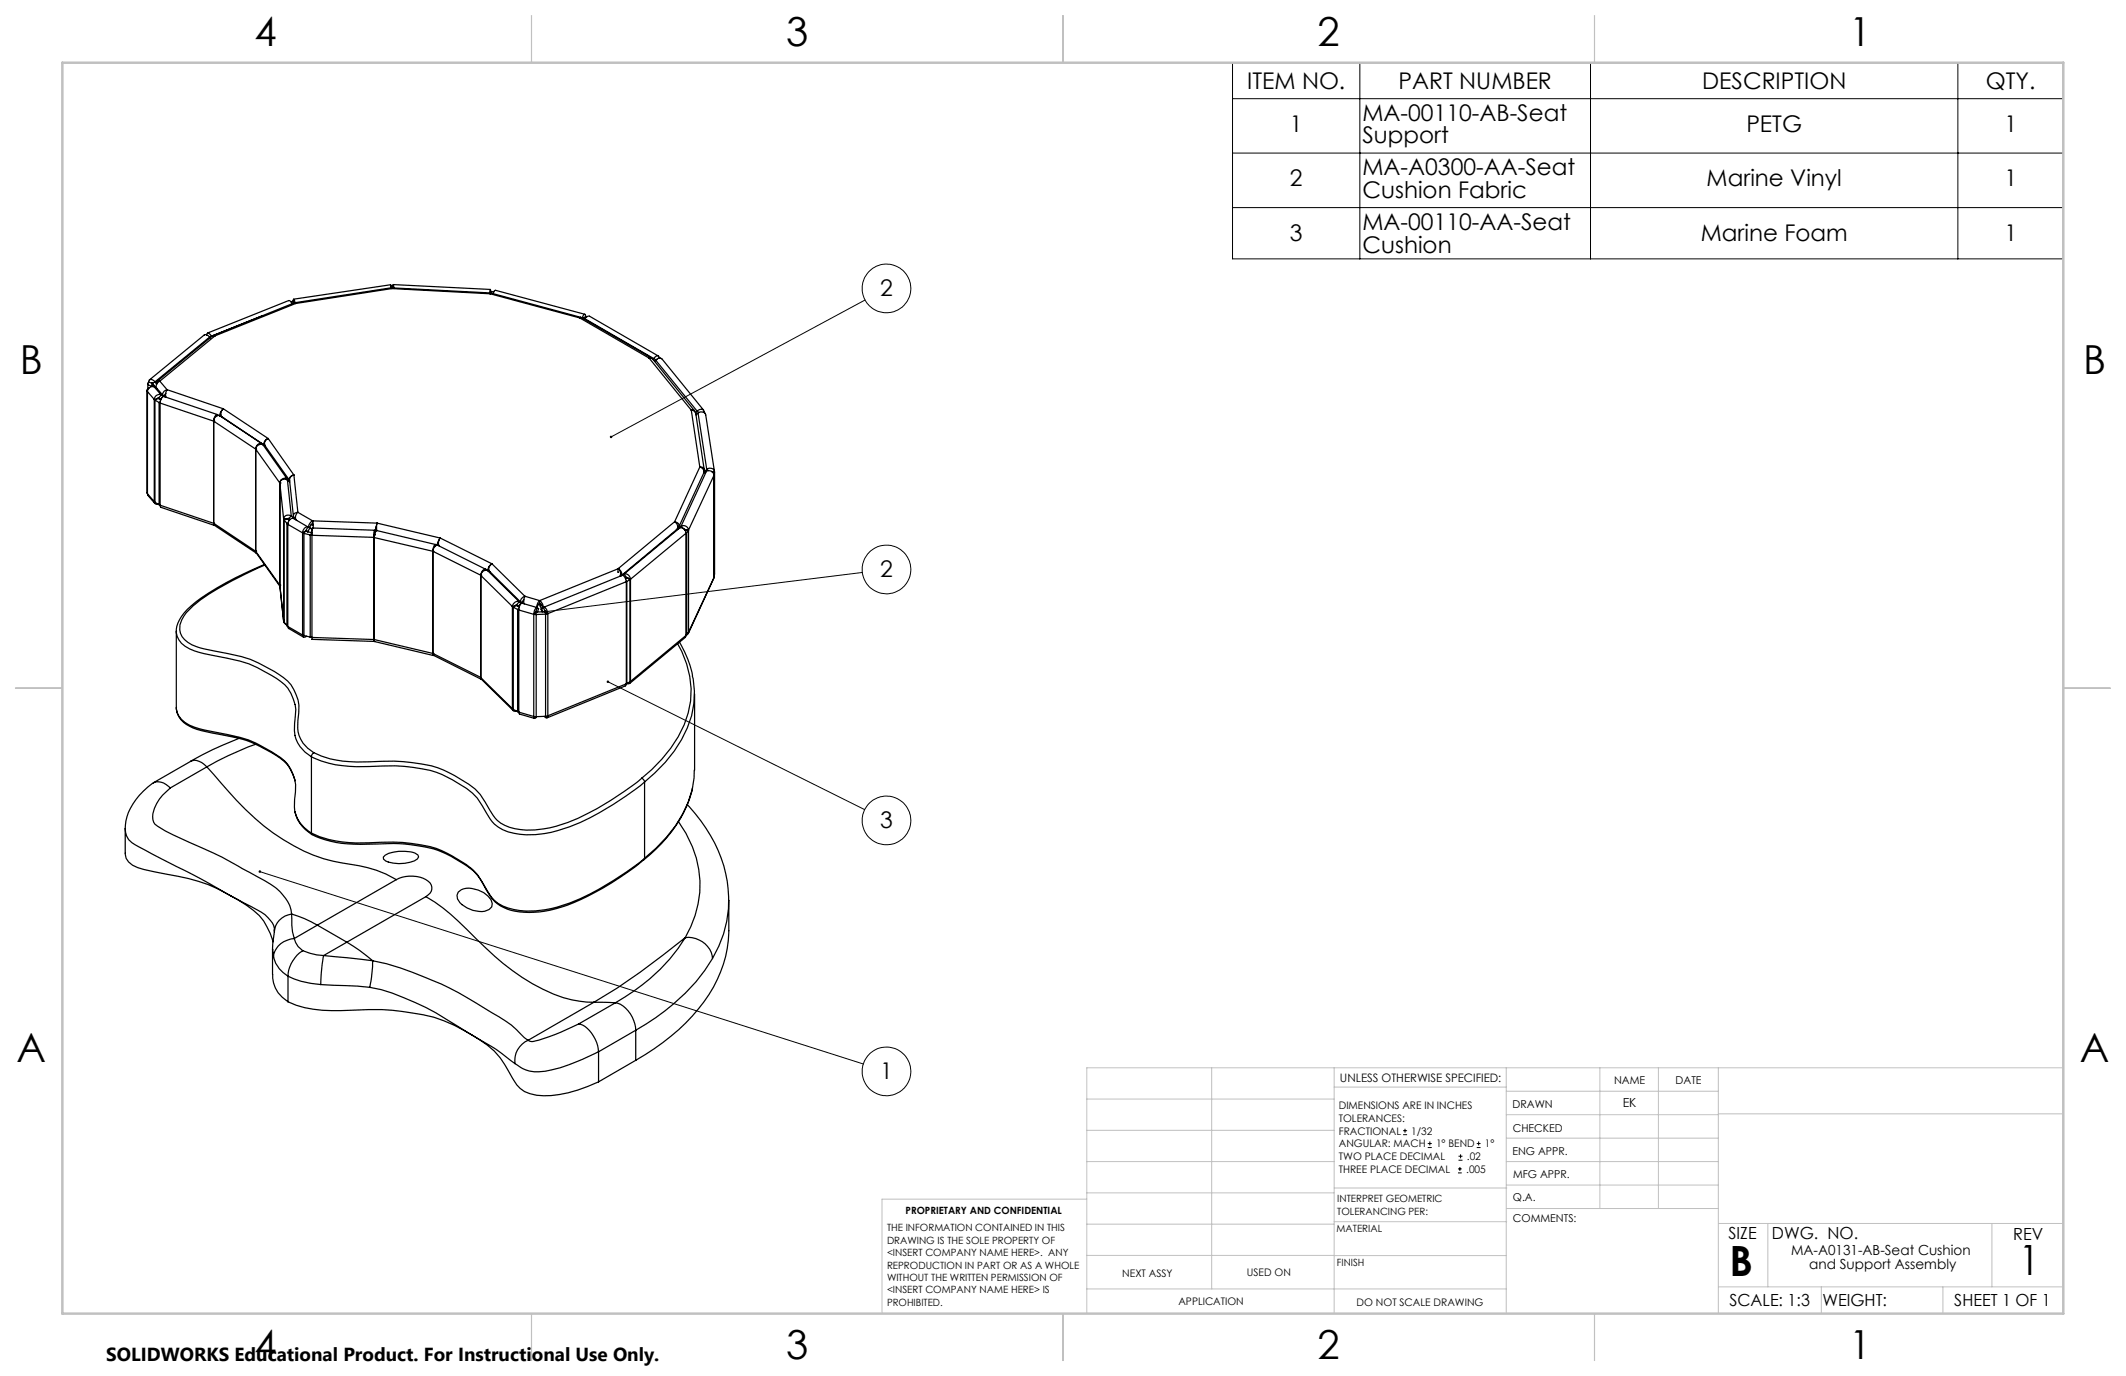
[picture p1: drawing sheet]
<svg xmlns="http://www.w3.org/2000/svg" width="432mm" height="279mm" viewBox="0 0 432 279" stroke-linecap="round" stroke-linejoin="round" font-family="sans-serif">
<g fill="none" stroke="#000" stroke-width=".25">
<path d="M79.4 58l.2 .6M79.4 58.6l-.1-.8-19.6 2.9M79.4 58.2h.3M79.6 58.6l-.3-.1-19.3 3M79.6 58.6l-19.6 3M79.6 58.6l20 1.1M79.7 58.5l-.1 .1M79.7 58.5l19.8 1 .1 .2M79.7 58.2l.2-.4 .1 .7M79.7 58.2v.3M79.9 57.8l19.7 1M99.6 59.7l.3-.2 18 4.9"/>
<path d="M99.6 59.7l18.2 4.9M99.6 59.2v-.4l-.1 .7M99.6 59.2h.2M99.6 59.2v.4M99.8 59.2l.5 .1M99.8 59.2l-.2 .5M100.2 59.6l.2-.6 .2-.1 18.2 4.9M29.8 79.3v20.8l.2 .2M30 79.5l1.3 1.6M30 79.5v20.8M30 77.9v1.1M30.2 77.6l-.2 .2 .1 .3 .7 .3"/>
<path d="M30.2 77.6l.7 .2M30.2 78.8l-.3 .3 .1 .4M30.8 78.4l.1 .1M30.9 77.8h.1M30.9 77.8v.1M30.9 78.4v.1M30.9 77.9l.5 .5M30.9 77.9l-.1 .5M31 77.8l.6 .9M31.3 78.6a1.05 1.05 0 0 0-1.3 .9M31.3 78.6l1.4 1.6M31.3 78.6l.6 .3"/>
<path d="M31.5 77.5l-.6-.4a.47 .47 0 0 0-.5 0 .47 .47 0 0 0-.2 .5M31.5 77.5l.3 .5M31.5 77.5l-.5 .3M31.9 78.9l1.2 1.4M32.5 77.4l-.5 .4a.81 .81 0 0 0-.1 1.1M32.5 77.4h-.6v.5M32.5 77.4l1.4 1.7M33.7 79.9l-.5 .5M33.9 79.1l-.2 .8v.8M33.9 79.1l-.5 .3a.65 .65 0 0 0-.2 1M33.9 79.1l11.5 3.9M41.9 68.1l.2-.4a.62 .62 0 0 1 .8 .6"/>
<path d="M42.6 68.4l-.2-.2a.7 .7 0 0 0-.9-.2l-11.2 9.2M42.6 68.4l-11.1 9.1M42.9 68.3l-.3 .2 .1 .1-.1-.2M42.9 68.3h.1M43.3 68.2l.1-.1 .3 .1M43.7 68.2l-.7 .1-11.1 9.1M43.7 68.2l-11.2 9.2M59.3 61.7l-.4-.6-.3-.1-16.4 6.6M59.4 61.2l-.3 .1M59.4 61.2l.3 .3M59.5 61.2l.1-.5 .3 .8M59.5 61.2h-.1"/>
<path d="M59.5 61.2l.2 .3M59.9 61.5v.1M60 61.6v-.1v.1M60 61.6l-.3-.1-16.8 6.8M60 61.6l-16.3 6.6M117.8 64.6h.5M117.8 64.6l14 8.1M117.9 64.4l.4 .1M118 64.5l-.1-.1-.1 .2M118.3 64.6l13.9 8M118.3 64.5l.2 .2M118.5 64.7h.1"/>
<path d="M118.6 64.7h-.1M118.6 64.7h.1M118.6 64.7l.2 .1M118.8 64.7l.5-.5h.4l14 8.1M118.8 64.7v.1M118.8 64.7l14 8.1M118.9 64.2v-.3l-.2-.1-.4 .7M118.9 64.2l.2 .1M118.9 64.2l-.3 .5M119.1 64.3l-.5 .4M119.1 64.3h.1M131.8 72.7l.6 .1 .2 .2 8.4 10.4"/>
<path d="M131.8 72.7l.4-.1 .1 .1M131.8 72.7l8.6 10.6M132.8 72.8l-.1 .2M132.8 72.8l.4 .3M133.2 73.1l.1-.1a.77 .77 0 0 1 1.2-.1l8.4 10.4M133.2 73.1l-.2 .3M133.2 73.1l8.4 10.4M133.2 73.1h.1M133.2 73h.1M133.3 73l-.1 .1M133.9 72.7a.42 .42 0 0 0-.3-.5 .42 .42 0 0 0-.5 .2l-.3 .4M133.9 72.7h.1"/>
<path d="M31.3 81.1l.2 .1M31.3 81.1v20.7M31.5 81.2l.8 .5M31.5 81.2v20.8M32.1 80.9h.1M32.1 80.9l-.8 .2M32.1 80.9l-.6 .3M32.1 80.9l.5 .3M32.2 80.8l-.1 .1M32.2 80.8l.4 .3M32.3 81.7l.2 .1M32.3 81.7v20.8"/>
<path d="M32.5 81.8a1.29 1.29 0 0 1 .8-1.3l10.8 3.7M32.5 81.8l10.9 3.7M32.5 81.8v20.8M32.5 81l.2 .2M32.5 81.6l-.2 .1M32.6 81.1h.1M32.7 80.2a1.02 1.02 0 0 0-1.4 .9M32.7 80.2l-.5 .6M32.7 80.2l.4 .2M33.1 80.4l-.5 .7M33.1 80.4l.2 .1M33.2 80.4l.4 .2"/>
<path d="M43.4 85.5h.1M43.4 85.5l8.5 5.7M43.4 85.5v20.8M44.2 84.2a1.15 1.15 0 0 0-.8 1.3M44.2 84.2l.2 .1M44.2 84.2l-.1 .2M44.6 84.4a1.13 1.13 0 0 0-1.2 1.1M44.6 84.4l8.5 5.7M44.6 84.4l.9 .5M44.8 84.1l-.1 .4M45.1 84.7l8.7 5.8M45.4 83l-.4 .4a1.01 1.01 0 0 0 .2 1.3"/>
<path d="M45.4 83l-.6 .7-.1 .8M45.4 83l9.1 6M51.9 91.2h.1M51.9 91.2l4.9 6.9M51.9 91.2v20.7M52 91.2h-.1M53.1 90.1a1.08 1.08 0 0 0-1.2 1.1M53.1 90.1l.5 .2M53.1 90.1l-.1 .1M53.4 90.3a1.08 1.08 0 0 0-1.5 .9M53.4 90.3l4.9 6.9M53.4 90.3l.5 .4"/>
<path d="M54.5 89a1.04 1.04 0 0 0-.7 1.5l5 7M54.5 89l-.8 .6-.1 .5v.2h.2M54.5 89l5.2 7.4M56.8 98.1h.1M56.8 98.1l.8 7.3M56.8 98.1v20.9M58.3 97.2a1.07 1.07 0 0 0-1.5 .9M58.3 97.2l.5 .3M58.3 97.2l-.2 .2M58.4 97.5a.96 .96 0 0 0-1.6 .6M58.4 97.5l.8 7.3M58.4 97.5l.4 .4"/>
<path d="M59.7 96.4a1.04 1.04 0 0 0-.9 1.1l.8 7.2M59.7 96.4l-.6 .3a.64 .64 0 0 0-.3 .8M59.7 96.4l.8 7.6M140.4 83.3a.92 .92 0 0 1 .9 .7l1.7 11.3M140.4 83.3a.49 .49 0 0 1 .7 .3M140.4 83.3l1.7 11.5M141.6 83.5a.75 .75 0 0 1 .8-.4 .75 .75 0 0 1 .6 .6M141.6 83.5l-.3 .4M141.6 83.5l.4 .2M141.8 83.9a.95 .95 0 0 1 1.5 .3l1.8 11.5M141.8 83.9l-.4 .3M141.8 83.9l1.7 11.4"/>
<path d="M142.1 94.8a.93 .93 0 0 1 .8 1.3M142.1 94.8a.63 .63 0 0 1 .7 .1 .63 .63 0 0 1 .2 .7M142.1 94.8l-5.1 11.1M143 83.7h.1M143 83.7h-.1M143.1 83.7l.1 .2M143.5 95.7a1.03 1.03 0 0 1 1.5 .8M143.5 95.7l-.6 .4-5 10.8M143.5 95.7l-5.2 11.2M143.5 95.3a.92 .92 0 0 1 1.6 .5M143.5 95.3l-.5 .5M143.5 95.3l.4 .3"/>
<path d="M144.6 95.8h.5M144.7 95.8h.4M145 96.4h.1M145 96.4v.1M145 96.5l-5.2 11.1M145 96.4v20.8M145.1 95.8h.1M145.1 95.8l-.1 .6M145.1 95.8v20.8M30 100.3l.1 .3 1.3 1.6M30 100.3l1.3 1.5M31.3 101.8l.2 .2"/>
<path d="M31.3 101.8l.1 .3a.57 .57 0 0 0 .7 .3M31.5 102l.8 .5M32.3 102.5l.2 .1M32.5 102.6l.2 .4 10.8 3.7M32.5 102.6l10.9 3.7M43.4 106.3h.1M43.4 106.3l.2 .4M43.4 106.3l8.5 5.6M43.6 106.7l8.5 5.6-.2-.4M51.9 111.9h.1M51.9 111.9l4.9 7.1M51.9 111.9l4.9 6.9"/>
<path d="M53.7 114.6a60.4 60.4 0 0 0-14.9 8.4 7.2 7.2 0 0 0-3 5.2M53.8 114.8l-1.5 .6a57.2 57.2 0 0 0-13.1 7.6 7.5 7.5 0 0 0-2.7 3.9 3.7 3.7 0 0 0 2.4 4 16.5 16.5 0 0 0 4.6 1.3 29.5 29.5 0 0 1 12.2 4.1 8.8 8.8 0 0 1 4.8 5.8l.2 1.1v1.5a8.2 8.2 0 0 0 .4 5.4l.5 .8 .9 1 1.2 .9M56.8 118.8h.1M56.8 118.8l.8 7.4M57.6 105.4l.1 .2M57.6 105.4v20.7M57.7 105.6l.6 .7M57.7 105.6v20.7M58.3 106.3l.2 .2M58.3 106.3v20.7M58.5 106.5a1.13 1.13 0 0 1 1.1-1.2l2.9 1.7M58.5 105.3h.1"/>
<path d="M58.5 106.5l3 1.7M58.5 106.5v20.7M58.5 105.3l-.8 .3M58.5 105.3l.2 .4M58.5 105.3l-.9 .1M58.5 106.3h-.2M58.6 105.3h-.1M58.6 105.3l.3 .2M59.2 104.8a.95 .95 0 0 0-1.6 .6M59.2 104.8l-.6 .5M59.2 104.8l.5 .4M59.7 105.2l.3 .2"/>
<path d="M59.7 105.2l-.1 .1M59.8 105.2h.2M60 105l-.2 .2M60.5 104l-.5 .7a.83 .83 0 0 0 .3 1M60.5 104a.67 .67 0 0 0-.8 .3 .67 .67 0 0 0 .1 .9M60.5 104l3 1.8M61.5 108.2l.2 .1M61.5 108.2v20.7M61.7 108.3v20.7M61.7 108.3l1.3 .3M62.1 107.8h.1M62.1 107.8l-.4 .5"/>
<path d="M62.1 107.8l1.3 .4-.4 .4M62.1 107.8l-.6 .4M62.1 107.7v.1M62.1 107.7l.4 .2M62.1 107.7l.4 .3M62.5 107.9v.1M62.5 107a1.08 1.08 0 0 0-1 1.2M62.5 107l-.4 .7M62.5 107l.4 .2M62.9 107.2l-.4 .7M62.9 107.2l.5 .3M63 108.6l.4 .1"/>
<path d="M63 108.6v20.8M63 106.1l.5-.3v.6l-.3 .1-.4 .7a.71 .71 0 0 1 .2-1.1zM63.3 106.5l.3 .1M63.4 108.7l12.6 .4M63.4 108.7v20.7M63.4 107.8l-.2 .3M63.5 105.8l.2 1.4M63.5 105.8l13.1 .4M76 109.1h.1M76 109.1v20.8M76 109.1l11.9 2.8M76 108.5v.2"/>
<path d="M76 108.7h.1M76 108.5h.1M76 108.5v.1M76 108.7v.4M76.1 107.7l-12.7-.5v1.5M76.1 107.7l-.1 1.4M76.1 107.7l-.1 .8M76.1 107.7l.1 .5M76.1 107.8h.1M76.2 107.8v.3M76.3 107.4v.5M76.4 107l-.1 .2"/>
<path d="M76.6 107.7a1.49 1.49 0 0 0-.6 1.4M76.6 107.7l11.8 2.9M76.6 106.2l-.1 .5 .1 1M76.6 106.2l-.4 1.6M76.6 106.2l12.8 3.1M87.9 111.9a1.15 1.15 0 0 1 1-1.2l9.8 4.9M87.9 111.9h.1M87.9 111.9l9.7 4.9M87.9 111.9v20.8M88.5 110.6a1.48 1.48 0 0 0-.6 1.3M88.5 110.6l.2 .1M88.5 110.6l-.1 .3"/>
<path d="M89.4 109.3l-.4 .7-.2 .7 .2-.6M89.4 109.3l-.4 1 .3 .6M89.4 109.3l10.5 5.2M97.6 116.8h.1M97.6 116.8v20.8M98.7 115.6a1.09 1.09 0 0 0-1.1 1.2M98.7 115.6l.5 .3M98.7 115.6l-.1 .2M99 115.9a1.05 1.05 0 0 0-1.4 .9l6.5 6.4M99 115.9l6.4 6.3M99 115.9l.6 .3M99.2 115.9l.2 .2"/>
<path d="M99.3 115.7l-.1 .2M99.5 116.1l6.3 6.2a.97 .97 0 0 1 .8-1.2M99.9 114.5l-.2 .1a.99 .99 0 0 0-.2 1.5M99.9 114.5l-.6 .6-.2 .5 .1 .3M99.9 114.5l6.7 6.6M125.5 115.5l.2-.1 .3 .8-.1 .8M125.5 115.5l.7 .6a.61 .61 0 0 1-.1 .8M125.5 115.5l.1 .7M125.5 115.5l-15.9 6.5M126 116.8l.1 .1M126.3 116.8a1.24 1.24 0 0 1 .9 1.3M126.3 116.8l-15.9 6.5"/>
<path d="M126.8 116.6a1.08 1.08 0 0 1 1.3 1M126.8 116.6l.4 .7M126.8 116.6l-.5 .2M127.2 118l.1 .1M127.2 118.1l-15.9 6.5M127.2 118.1v20.8M127.2 117.3h.2M127.2 117.3l-.2 .1M127.3 118.1h-.1M127.3 118.1v20.7M127.4 117.3h.1M127.4 117.3l.7 .3"/>
<path d="M127.4 117.3l-.3 .2M127.4 117.3l.6 .4M128 117.7l-.7 .4M128 117.7v20.7M128.1 117.6l-.1 .1M128.1 117.6v20.8M137 105.9l.2 .2a.98 .98 0 0 1 .2 1.4l-11.2 9.4M137 105.9a.75 .75 0 0 1 .8 .4 .75 .75 0 0 1-.1 .8M137 105.9l-11.5 9.6M137.7 107.1h.1M137.7 107.1l-.1 .1M138 107.2a1.08 1.08 0 0 1 1.3 1.1"/>
<path d="M138 107.2l-11.2 9.4M138 107.2l-.8 .5M138.3 106.9a1.03 1.03 0 0 1 1.5 .7M138.3 106.9l-.8 .5M138.3 106.9l.5 .4M138.9 107.4l.1 .1M139 107.5h.1M139 107.5l.8 .1M139 107.5l.8 .2M139.3 108.3l-11.2 9.3M139.3 108.3v20.7M139.3 108.2h.1"/>
<path d="M139.4 108.2l-.1 .1M139.4 108.2v20.7M139.8 107.7l-.4 .5M139.8 107.7v20.7M139.8 107.6v.1M139.8 107.6v20.8M145 117.2l-5.2 11.4M145 117.2l-5.2 11.2M145.1 116.6l-.1 .6M145.1 116.6h.1M35.8 128.2v15.5M35.8 128.2a4 4 0 0 0 2.7 3.6 19.2 19.2 0 0 0 4.8 1.3 28.8 28.8 0 0 1 11.9 4.1 8.1 8.1 0 0 1 4.8 8.3 9.4 9.4 0 0 0 .1 4.6 7.1 7.1 0 0 0 3.2 3.6"/>
<path d="M57.6 126.1l.1 .2M57.6 126.1l.1 .4 .3 .2M57.7 126.3l.6 .7M58.3 127l.2 .2M58.5 127.2l.1 .4 3 1.8M58.5 127.2l3 1.7M61.5 128.9l.2 .1M61.5 128.9l.2 .5 .6-.2M61.7 129l1.3 .4M63 129.4h.4M63.4 129.4v.4l12.6 .4M63.4 129.4l12.6 .5"/>
<path d="M76 129.9h.1M76 129.9v.3v-.1M76 129.9l.1 .4 11.9 2.8M76 129.9l11.9 2.8M87.9 132.7h.1M87.9 132.7l.2 .4 9.7 4.9M87.9 132.7l.2 .4M87.9 132.7l9.7 4.8M97.6 137.5v.1M97.6 137.6l.2 .4M97.6 137.5l.2 .5M97.6 137.6l6.5 6.3"/>
<path d="M97.8 138l6.4 6.3M104.1 123.2l.1 .1M104.1 123.2v20.7M104.2 123.3v20.7M104.2 123.3l.9 .5M104.8 122.9h.1M104.8 122.9l-.7 .3M104.8 122.9l-.6 .4M104.8 122.9l.6 .4M104.9 122.8l-.1 .1M104.9 122.8l.4 .3M105.1 123.8l.3 .1"/>
<path d="M105.1 123.8v20.7M105.3 123.1l.2 .1M105.4 123.9l3 .8M105.4 123.9v20.7M105.4 123.6l-.3 .2M105.4 122.2a1.1 1.1 0 0 0-1.3 1M105.4 122.2l-.5 .6M105.4 122.2l.4 .2M105.8 122.4l.3 .1M105.8 122.4l-.5 .7M106.4 121.8l-.5 .6M106.6 121.1l-.2 1.1 .1 .4"/>
<path d="M106.6 121.1l3 .9M108.4 124.7l.5 .1M108.4 124.7v20.8M108.8 124.3h.1M108.8 124.3l-.4 .4M108.8 124.2v.1M108.8 124.2h.1M108.8 124.3l.1 .5M108.8 124.2l.2 .1M108.9 124.8v20.7M109.1 123.4a1.22 1.22 0 0 0-.7 1.3M109.1 123.4l-.3 .8"/>
<path d="M109.1 123.4l.3 .2-.3 .7M109.6 122.6l-.3 .2-.2 .6-3.1-.9a1.39 1.39 0 0 0-.6 1.4M109.6 122.6l.3 .1 .3 .7M109.6 122l.6 .6 .1 .7M109.6 122l-.3 .4-.3 .9M109.6 122v.6M109.9 122.7l-.2 .3 .3 .6M110 123.5l.3 .7M110 123.5l-.1 .2 .2 .5M110.3 123.3a1.13 1.13 0 0 1 1 1.3M110.3 123.3l.4 .8M110.3 123.3l-.3 .2"/>
<path d="M110.7 124.1l.1 .1M110.7 124.1h.1M110.7 124.1l-.2 .1M110.7 124.2h.1M110.7 124.2l-1.9 .1M110.7 124.2l.1 .5M110.8 124.2l.5 .4M110.8 124.7v20.8M110.8 124.7l-1.9 .1M111.3 124.6l-.5 .1M111.3 124.6v20.7M127.2 138.9l-.2 .4-15.9 6.5"/>
<path d="M127.2 138.9l-15.9 6.4M127.3 138.8l-.1 .1M128 138.4l-.7 .4M128.1 138.4h-.1M128.1 138.4l-.3 .4h-.5M137.6 130.7a18.2 18.2 0 0 1-1.4 21.2l-1.8 2.2-2 2.1-2 1.8M138 130.4l.4 .6a20.4 20.4 0 0 1 2.3 6.2M139.3 129l-.1 .4-11.3 9.4M139.3 129l-11.2 9.4M139.4 128.9l-.1 .1M139.8 128.4l-.4 .5M139.8 128.4h.1"/>
<path d="M139.8 128.4l-.1 .4-.3 .2M140.6 137.3a18.7 18.7 0 0 1-3.7 15.2l-1.8 2.3-2.1 2.2-2.1 1.8M31 159a12.2 12.2 0 0 0-5.6 9.3M31 159.1a2.87 2.87 0 0 1 3.6 .9M34.6 160a8.3 8.3 0 0 0-3.6 5.8 1.95 1.95 0 0 0 1 2 63.7 63.7 0 0 0 9.6 4.6l3.5 1.7 7.2 3.9a12.7 12.7 0 0 1 6.2 5.2l.3 .7 .4 1.7M35.8 143.7a4.6 4.6 0 0 0 3.4 4.1l1.7 .5a77.1 77.1 0 0 1 10.1 2.4 24.4 24.4 0 0 1 7.3 4.6l1.1 1.7 .5 1.4M35.8 143.7a4 4 0 0 0 2.7 3.5 19 19 0 0 0 4.8 1.4 28.8 28.8 0 0 1 11.9 4 8.4 8.4 0 0 1 4.6 9.7 6.6 6.6 0 0 0 3.5 6.9M38.7 154.6a2.42 2.42 0 0 1 2.8 .6l.5 .5M38.7 154.6l-7.5 4.3M42 155.7l1.4 1.5a60.5 60.5 0 0 0 14.1 13.3 33.3 33.3 0 0 0 15.4 5.3 22 22 0 0 1 7.6 2.8M42 155.7l-7.4 4.3M48.5 149.9l-1.2 .5a59.3 59.3 0 0 0-8.6 4.2"/>
<path d="M51.9 151.1a60.6 60.6 0 0 0-9.9 4.6M63.3 153.7a22.5 22.5 0 0 0 11.7 1.9 36.8 36.8 0 0 1 13.6 1.2 25.1 25.1 0 0 1 8.3 5.3l1 1.5a11.2 11.2 0 0 0 3.3 4.4 14.5 14.5 0 0 0 10.7 1 48.3 48.3 0 0 0 17.2-8.8l1.8-1.4M63.3 153.7v15.5M63.7 152.8a21.9 21.9 0 0 0 11.3 1.9 38.9 38.9 0 0 1 13.9 1.2 30.2 30.2 0 0 1 7.6 4.3 29 29 0 0 1 3.7 5.4 6.8 6.8 0 0 0 5.5 2.9 23.5 23.5 0 0 0 13.7-3.3 63.6 63.6 0 0 0 11-7.2M63.7 152.8l-.3 .4-.1 .5M104.1 143.9l.1 .1M104.1 143.9a.58 .58 0 0 0 .8 .5M104.2 144l.9 .5M105.1 144.5l.3 .1M105.4 144.6l.1 .4 3 .9M105.4 144.6l3 .9M108.4 145.5h.5"/>
<path d="M108.4 145.5l.1 .4 .3-.1 .2-.3M110.8 145.5h-1.9M111.3 145.3l-.5 .2M111.3 145.3l-.2 .5-.6-.3M130.4 158l.4 .4 .1 .4M130.9 158.8v15.5M141 156.4a18.9 18.9 0 0 1-3.8 11.3l-1.8 2.3-2.1 2.2-2.4 2.1M141.1 140.9v15.5M25.4 168.3v4.9a2.62 2.62 0 0 0 1.5 2.5 23.1 23.1 0 0 0 6.8 1.8 34.6 34.6 0 0 1 13.1 4.4M25.4 168.3a3.8 3.8 0 0 0 2.8 3.6l2.6 1.5a219 219 0 0 1 16 8.5M59.9 164.9a7.1 7.1 0 0 0 3.5 4.6M63.3 169.2v.1a18.8 18.8 0 0 0 9.9 2.1h1.6a39.6 39.6 0 0 1 12.5 .8 23.3 23.3 0 0 1 9.3 5.1l1.5 2.2a8.7 8.7 0 0 0 4.2 4.8 16 16 0 0 0 10.6 .2 52.7 52.7 0 0 0 17.9-9.9"/>
<path d="M63.3 169.2a23.1 23.1 0 0 0 11.6 1.9 37.4 37.4 0 0 1 13.7 1.2 28.9 28.9 0 0 1 7.3 4.2l1 1.1 1 1.5a11.4 11.4 0 0 0 3.3 4.3 14.6 14.6 0 0 0 10.7 1.1 40.1 40.1 0 0 0 12.6-5.7 47.8 47.8 0 0 0 6.4-4.5M77.9 174a4.2 4.2 0 0 1 3.1-1.1 5.7 5.7 0 0 1 3.9 .7l.1 .4-.2 .4a7.4 7.4 0 0 1-6.4 .4l-.5-.4zM80.5 178.6a6.2 6.2 0 0 1 6.8 .7 1.8 1.8 0 0 1-.8 2.8M80.5 178.6l-16 9.3M130.9 174.3l-.1 .3M137.8 166.8a20.8 20.8 0 0 1 1.4 23.6M139.6 163.4a28.1 28.1 0 0 1 8.4 19.4v6.2a25.9 25.9 0 0 1-7.4 17.3 47.1 47.1 0 0 1-11.5 9M140.5 160.5a26.8 26.8 0 0 1-9.7 14.1M140.7 160.1l-.1 .2M46.8 181.9a21 21 0 0 1 6.8 5.1 14.2 14.2 0 0 1 1.9 4.2M46.8 181.9l4.1 2.1a10.6 10.6 0 0 1 4 2.9 2.67 2.67 0 0 1 .8 1.9M55.4 197.8a6.1 6.1 0 0 0 3.1 5.6"/>
<path d="M55.4 192.7l.2 1.7M55.6 194.4a6.3 6.3 0 0 0 2.9 3.8M55.7 189.2l-.3 2.6v6M55.7 188.8v.2M55.7 188.8v.1M58.5 198.2a17 17 0 0 0 6.7 1.7M58.5 198.2v5.2M59.2 185.6a15.1 15.1 0 0 0 .6 5M59.2 185.6a22.5 22.5 0 0 1 5.3 2.3M59.2 185.6a3.9 3.9 0 0 0-3.5 3.7M59.8 190.6a4.3 4.3 0 0 0-4.2 3.8M59.8 190.6l.7 1.6 1 .8"/>
<path d="M61.5 193a6.6 6.6 0 0 0-3 5.2M61.5 193l2.8 .9 1.4 .1M64.5 187.9a61.7 61.7 0 0 1 9.9 6.1l1.3 1.1M64.5 187.9l-4.7 2.7M65.2 199.9l7.4 .3 2.5 .3M65.7 194l10 1.1M65.7 194l-.3 2.4-.2 3.5M75.7 195.1l-.2 3.3-.4 2.1M75.7 195.1a70.3 70.3 0 0 1 15.5 5.5l3.7 2 4.9 3a20.2 20.2 0 0 1 6.7 5.1l.7 .5M86.5 182.1a45.4 45.4 0 0 1 10.1 8.4 46.7 46.7 0 0 0 17.8 12.1 22.4 22.4 0 0 0 6.2 .9M86.5 182.1l-20.8 11.9M93.1 181.2a3.6 3.6 0 0 1 4-.5 4.1 4.1 0 0 1 2.9 2.7 1.84 1.84 0 0 1-2.1 1.7 5.7 5.7 0 0 1-5-2.6l-.1-.7z"/>
<path d="M139.2 190.4a4.9 4.9 0 0 1 5.5 4.2M139.2 190.4a39 39 0 0 1-14.2 13.2M139.2 190.4a145.6 145.6 0 0 1-18.6 13.1M144.7 194.6a40 40 0 0 1-13.5 13.3l-2.1 1.3M148 182.8a22.6 22.6 0 0 1-3.3 11.8M58.5 203.4a23.3 23.3 0 0 0 10.7 1.8 66.8 66.8 0 0 1 12.5 .2 29.3 29.3 0 0 1 14.1 4.7M75.1 200.5a39.4 39.4 0 0 1 11.3 4l2.1 1.2 7.3 4.4M95.8 210.1a47.7 47.7 0 0 1 8.8 5.9M95.8 210.1a16.3 16.3 0 0 1 7.6 7.6 8.2 8.2 0 0 0 3.1 4 13.4 13.4 0 0 0 8.9 .2l2-.6 4.2-1.6M107.2 211.2a4.5 4.5 0 0 0-2.6 4.8M117.6 207.9a36 36 0 0 1-9.7 3.6l-.7-.3M117.6 207.9a6.1 6.1 0 0 1 3.9 5l.1 .6"/>
<path d="M120.6 203.5l4.4 .1M120.6 203.5l-13.4 7.7M121.6 213.5a34.3 34.3 0 0 1-12.2 4.1 6.9 6.9 0 0 1-4.8-1.6M121.6 213.5v6.2M125 203.6a5.5 5.5 0 0 1 3.9 4.3l.2 1.3M125 203.6l-7.4 4.3M129.1 209.2l-7.5 4.4M129.1 209.2v6.1M129.1 215.3l-7.5 4.4"/>
</g>
<g fill="none" stroke="#000" stroke-width=".2">
<path d="M250.3 12.7h168.8v39.9h-168.8zM276.2 12.7v39.9M323 12.7v39.9M397.7 12.7v39.9M250.3 20h168.8M250.3 31.1h168.8M250.3 42.2h168.8M175.7 60.9l-51.6 27.8M175.2 116.2l-64.5 8M123.5 138.4l52.1 26M52.8 177l122.5 39M285 230.4h.8"/>
<path d="M285 229.6h.8M285.4 229.2v.8M290 233h.8M290 232.2h.8M290.4 231.8v.8M296.1 238.2h.8M296.1 237.3h.8M296.2 235.6h.8M296.2 234.8h.8M296.5 237v.8M296.7 234.4v.8M299.9 233h.8"/>
<path d="M299.9 232.2h.8M300.3 231.8v.8"/>
<circle cx="180" cy="58.6" r="4.9"/>
<circle cx="180.1" cy="115.6" r="4.9"/>
<circle cx="180" cy="166.6" r="4.9"/>
<circle cx="180.1" cy="217.5" r="4.9"/>
</g>
<g fill="none" stroke="#c0c0c0" stroke-width=".2">
<path d="M246.1 216.8v44.9M271 216.8v49.9M305.9 216.8v49.9M324.9 216.8v28.6M336.8 216.8v28.6M349 216.8v49.9M419.1 216.8h-198.4v49.9M220.7 235.9h50.3M220.7 229.5h50.3M220.7 223.2h50.3M271 220.7h34.9M305.9 231.1h43.1"/>
<path d="M305.9 226.3h43.1M305.9 221.6h43.1M305.9 235.9h43.1M349 226.2h70.1M220.7 248.6h50.3M220.7 242.2h50.3M220.7 254.9h50.3M220.7 243.5h-41.6v23.2M271 255h34.9M271 248.1h35M271 241.2h35M305.9 240.6h43.1"/>
<path d="M306 245.4h43M349 248.4h70.1M359.1 248.4v12.9M404.6 248.4v12.9M220.7 261.7h85.2M349 261.3h70.1M369.9 261.3v5.4M394.6 261.3v5.4"/>
</g>
<path d="M107.9 3.2v9.5M215.9 3.2v9.5M323.8 3.2v9.5M3.1 139.7h9.6M419.1 139.7h9.5M107.9 266.7v9.6M215.9 266.7v9.6M323.8 266.7v9.6" fill="none" stroke="#c0c0c0" stroke-width=".25"/>
<path d="M12.7 12.7h406.4v254h-406.4z" fill="none" stroke="#c0c0c0" stroke-width=".5"/>
<path d="M124 88.5l-.1 .3 .2-.1-.2 .1a.25 .25 0 0 0 .3 .1 .25 .25 0 0 0 .1-.3 .25 .25 0 0 0-.3-.1zM110.6 124l-.1 .2h.2h-.2a.25 .25 0 0 0 .3 .2 .25 .25 0 0 0 .2-.3 .25 .25 0 0 0-.4-.1zM123.2 138.3a.25 .25 0 0 0 .2 .4 .25 .25 0 0 0 .3-.3 .25 .25 0 0 0-.4-.1l.2 .1zM52.6 176.8l-.1 .1 .3 .1-.3-.1a.26 .26 0 0 0 .3 .3 .26 .26 0 0 0 .2-.3 .26 .26 0 0 0-.4-.1z" fill="#000"/>
<g font-size="8.5">
<text x="351.3" y="259">B</text>
<text x="410" y="258.9">1</text>
</g>
<g font-size="8.1">
<text x="51.7" y="9.3">4</text>
<text x="159.7" y="9.3">3</text>
<text x="267.6" y="9.3">2</text>
<text x="375.6" y="9.3">1</text>
<text x="4" y="76">B</text>
<text x="423.1" y="76">B</text>
<text x="3.3" y="215.7">A</text>
<text x="422.4" y="215.7">A</text>
<text x="51.7" y="276">4</text>
<text x="159.7" y="276">3</text>
<text x="267.6" y="276">2</text>
<text x="375.6" y="276">1</text>
</g>
<g font-size="4.7">
<text x="253.3" y="18">ITEM NO.</text>
<text x="284.1" y="18">PART NUMBER</text>
<text x="345.7" y="18">DESCRIPTION</text>
<text x="403.3" y="18">QTY.</text>
<text x="262" y="26.8">1</text>
<text x="276.7" y="24.5">MA-00110-AB-Seat</text>
<text x="276.7" y="29.1">Support</text>
<text x="354.7" y="26.8">PETG</text>
<text x="407.1" y="26.8">1</text>
<text x="276.7" y="35.6">MA-A0300-AA-Seat</text>
<text x="262" y="37.9">2</text>
<text x="276.7" y="40.1">Cushion Fabric</text>
<text x="346.6" y="37.9">Marine Vinyl</text>
<text x="407.1" y="37.9">1</text>
<text x="276.7" y="46.8">MA-00110-AA-Seat</text>
<text x="262" y="49">3</text>
<text x="276.7" y="51.3">Cushion</text>
<text x="345.4" y="49">Marine Foam</text>
<text x="407.1" y="49">1</text>
<text x="178.8" y="60.2">2</text>
<text x="178.8" y="117.3">2</text>
<text x="178.8" y="168.2">3</text>
<text x="178.8" y="219.2">1</text>
</g>
<text font-size="3.8" x="21.6" y="276.3">SOLIDWORKS Educational Product. For Instructional Use Only.</text>
<g font-size="3.4">
<text x="351.1" y="251.6">SIZE</text>
<text x="359.9" y="251.6">DWG. NO.</text>
<text x="408.9" y="251.7">REV</text>
<text x="351.2" y="265.2">SCALE: 1:3</text>
<text x="370.1" y="265.3">WEIGHT:</text>
<text x="396.9" y="265.2">SHEET 1 OF 1</text>
</g>
<g font-size="2.8">
<text x="363.8" y="254.8">MA-A0131-AB-Seat Cushion</text>
<text x="367.4" y="257.6">and Support Assembly</text>
</g>
<text font-size="2.5" x="329.6" y="224.8">EK</text>
<text font-size="2.4" x="272.2" y="219.7">UNLESS OTHERWISE SPECIFIED:</text>
<g font-size="2.2">
<text x="327.8" y="220.1">NAME</text>
<text x="340.3" y="220.2">DATE</text>
<text x="307.2" y="224.9">DRAWN</text>
<text x="307.3" y="229.8">CHECKED</text>
<text x="307.2" y="234.4">ENG APPR.</text>
<text x="307.3" y="239.2">MFG APPR.</text>
<text x="307.3" y="243.9">Q.A.</text>
<text x="307.3" y="248.1">COMMENTS:</text>
</g>
<g font-size="2.1">
<text x="271.9" y="225.2">DIMENSIONS ARE IN INCHES</text>
<text x="271.9" y="227.8">TOLERANCES:</text>
<text x="271.9" y="230.4">FRACTIONAL</text>
<text x="271.9" y="233">ANGULAR: MACH</text>
<text x="286.6" y="230.4">1/32</text>
<text x="291.7" y="233">1° BEND</text>
<text x="301.6" y="233">1°</text>
<text x="271.9" y="235.6">TWO PLACE DECIMAL</text>
<text x="271.9" y="238.1">THREE PLACE DECIMAL</text>
<text x="297.8" y="238.1">.005</text>
<text x="297.9" y="235.6">.02</text>
<text x="227.9" y="259.2">NEXT ASSY</text>
<text x="253.3" y="259.2">USED ON</text>
<text x="239.3" y="265">APPLICATION</text>
<text x="275.5" y="265.1">DO NOT SCALE DRAWING</text>
</g>
<g font-size="2">
<text x="271.6" y="244.1">INTERPRET GEOMETRIC</text>
<text x="180.2" y="250">THE INFORMATION CONTAINED IN THIS</text>
<text x="183.9" y="246.4">PROPRIETARY AND CONFIDENTIAL</text>
<text x="271.5" y="250.2">MATERIAL</text>
<text x="271.6" y="246.6">TOLERANCING PER:</text>
<text x="180.2" y="252.5">DRAWING IS THE SOLE PROPERTY OF</text>
<text x="180.2" y="255.1">&lt;INSERT COMPANY NAME HERE&gt;. ANY</text>
<text x="180.2" y="257.6">REPRODUCTION IN PART OR AS A WHOLE</text>
<text x="271.5" y="257">FINISH</text>
<text x="180.2" y="260.1">WITHOUT THE WRITTEN PERMISSION OF</text>
<text x="180.2" y="262.6">&lt;INSERT COMPANY NAME HERE&gt; IS</text>
<text x="180.2" y="265.2">PROHIBITED.</text>
</g>
</svg>
